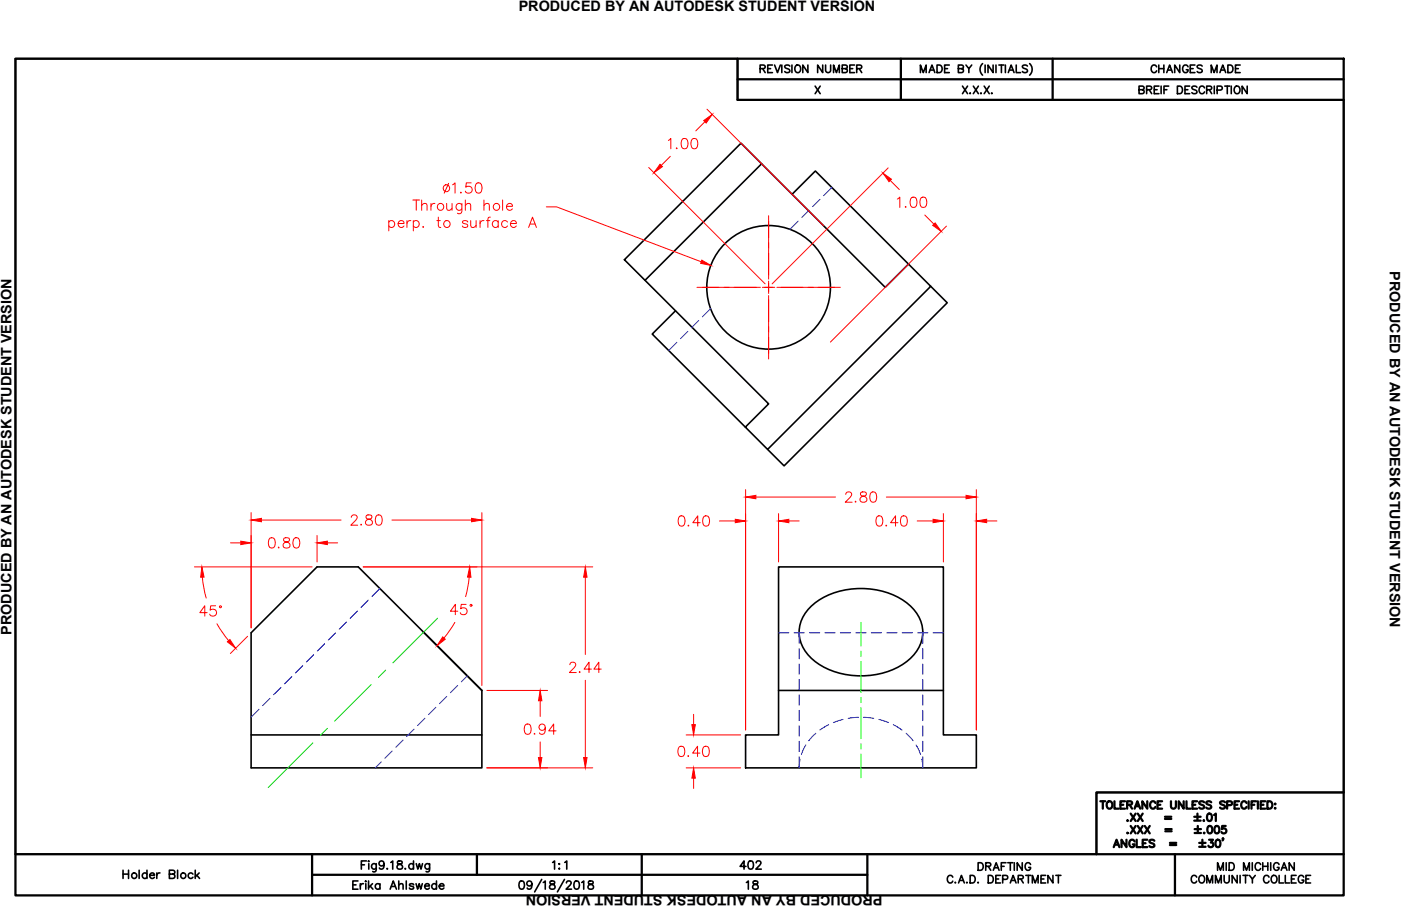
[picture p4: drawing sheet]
<svg xmlns="http://www.w3.org/2000/svg" width="432mm" height="279mm" viewBox="0 0 432 279" stroke-linecap="round" stroke-linejoin="round" font-family="sans-serif">
<!-- layer: OBJECT LINES -->
<g fill="none" stroke="#000" stroke-width=".5">
<path d="M4.8 18.1h222.5v12.7h186.8v213.6h-76.2v19h-333.1zM302.8 19.6a2.4 2.4 0 0 0 0 3.6M317.3 19.6a2.4 2.4 0 0 1 0 3.6M251.2 26.6l1.6 2.3M252.8 26.6l-1.6 2.3M283.7 22.4v-2.3l.9 2.3 .9-2.3v2.3M286.3 22.4l.9-2.3 .9 2.3M286.7 21.6h1.1M288.8 20.1h.8a1.25 1.25 0 0 1 .8 1.1 1.25 1.25 0 0 1-.8 1.2h-.8zM291.1 21.2h.9M292.6 20.1h-1.5v2.3h1.5M295.4 21.2l1.3-.1 .2-.4-.1-.4-1.4-.2v2.3h1a.61 .61 0 0 0 .6-.6 .61 .61 0 0 0-.6-.6"/>
<path d="M296.6 26.6l1.6 2.3M297.7 20.1l.9 1.1 .9-1.1M298.2 26.6l-1.6 2.3M298.6 21.2v1.2M299 28.7l-.1 .1h.2M300 26.6l1.6 2.3M301.6 26.6l-1.6 2.3M302.3 28.7l-.1 .1h.2M303.3 26.6l1.6 2.3M303.6 20.1v2.3M304.9 26.6l-1.6 2.3M305.7 28.7l-.1 .1h.2"/>
<path d="M306.1 20.1v2.3l-1.6-2.3v2.3M307 20.1v2.3M307.9 20.1h1.5M308.6 20.1v2.3M309.9 20.1v2.3M310.8 22.4l.8-2.3 .9 2.3M311.1 21.6h1.1M313.2 20.1v2.3h1.3M316.7 20.4a.88 .88 0 0 0-.9-.4 .88 .88 0 0 0-.7 .6l.2 .3 1.1 .5a.54 .54 0 0 1 0 .9 1.05 1.05 0 0 1-1.3-.2M228.4 44.2l6.3 6.3-35.9 35.9-6.4-6.3zM234.7 50.5l38.1 38.1 7.2-7.2 6.9 6.9-50.3 50.3-6.9-6.9 7.2-7.2-38.1-38.1M244.1 59.9l7.2-7.2 28.7 28.7"/>
<path d="M208.2 95.8l-7.2 7.2 28.7 28.7M286.9 88.3l5 5.1-50.2 50.3-5.1-5.1M240 174.8h50.8v51.8h10.1v10.2h-71.1v-10.2h10.2zM77.4 195.1l20.3-20.3h12.7l38.1 38.1v23.9h-71.1zM249.5 187.4a24 24 0 0 1 24.9-4.3 14.3 14.3 0 0 1 9.9 10.5 12 12 0 0 1-6.8 11.8 24.8 24.8 0 0 1-26.9-1.9 10.5 10.5 0 0 1-1.1-16.1zM240 212.9h50.8M77.4 226.6h71.1M111.4 266.7h.9M112.9 265.5h-1.5v2.5M113.5 265.6h.3zM113.7 266.3v1.7M116 266.3v2a.67 .67 0 0 1-.4 .5 .67 .67 0 0 1-.7 0"/>
<path d="M116 266.7a.81 .81 0 0 0-1.2-.1 .81 .81 0 0 0 0 1.2 .81 .81 0 0 0 1.2-.1M118.4 266.3a.79 .79 0 0 1-1.1 .7 .79 .79 0 0 1-.3-1.2 .79 .79 0 0 1 1.3 .1 1.78 1.78 0 0 1-.6 2.1l-.6-.1-.2-.2M119.3 267.8l-.1 .1h.3M120.4 266l.6-.5v2.5M122.6 265.6a.52 .52 0 0 0 .3 .9 .91 .91 0 0 1 1 .3 .91 .91 0 0 1-.1 1.1l-.8 .1-.5-.2a.94 .94 0 0 1 .1-1 .94 .94 0 0 1 1-.3 .52 .52 0 0 0 .2-.9zM124.9 267.8v.2l.1-.1M127.4 266.7a.81 .81 0 0 0-1.1-.1 .81 .81 0 0 0 0 1.2 .81 .81 0 0 0 1.1-.1M127.4 265.5v2.5M128.3 266.3l.5 1.7 .5-1.7 .5 1.7 .4-1.7M132.4 266.3v2a.67 .67 0 0 1-.4 .5 .67 .67 0 0 1-.7 0M132.4 266.7a.81 .81 0 0 0-1.2-.1 .81 .81 0 0 0 0 1.2 .81 .81 0 0 0 1.2-.1M160.3 271.8a.83 .83 0 0 1 1.2 .4 1.29 1.29 0 0 1-.8 2 1.63 1.63 0 0 1-.4-2.4z"/>
<path d="M163.9 272.5a.79 .79 0 0 1-1.1 .7 .79 .79 0 0 1-.3-1.3 .79 .79 0 0 1 1.3 .1 1.76 1.76 0 0 1-.6 2.2l-.6-.1-.1-.3M167 271.2l-2.2 3.9M167.4 272.2l.7-.5v2.5M169.6 271.8a.52 .52 0 0 0 .3 .8 .91 .91 0 0 1 1 .4 .91 .91 0 0 1-.1 1.1l-.8 .1a.73 .73 0 0 1-.7-.8 .73 .73 0 0 1 .8-.6l.5-.2a.51 .51 0 0 0 .2-.8zM174 271.2l-2.2 3.9M174.6 272.3l.5-.6 .8 .2a.77 .77 0 0 1-.2 1.1l-1.2 1.2h1.6M177.2 271.8a.83 .83 0 0 1 1.2 .4 1.29 1.29 0 0 1-.8 2 1.63 1.63 0 0 1-.4-2.4zM179.3 272.2l.6-.5v2.5M181.5 271.8a.52 .52 0 0 0 .2 .8 .91 .91 0 0 1 1 .4 .91 .91 0 0 1 0 1.1l-.9 .1a.73 .73 0 0 1-.6-.8 .73 .73 0 0 1 .8-.6l.4-.2a.51 .51 0 0 0 .3-.8z"/>
<circle cx="236.9" cy="88.6" r="19.1"/>
</g>
<!-- layer: CENTERLINE -->
<path d="M134.9 190.7l-13.8 13.7M265.4 191.9v7.3M114.4 211.1l-11.2 11.3M118.9 206.7l-2.3 2.2M265.4 200.8v1.6M265.4 204v9.5M265.4 215.1v1.6M265.4 218.3v9.5M96.4 229.1l-13.7 13.8M100.9 224.6l-2.2 2.3M265.4 229.4v1.6M265.4 232.6v7.3" fill="none" stroke="#0f0" stroke-width=".31"/>
<!-- layer: HIDDEN -->
<g fill="none" stroke="#00f" stroke-width=".31">
<path d="M256.4 57.8l-2.5 2.5M246 68.2l-2.5 2.5M249.4 64.8l-2.3 2.3M252.7 61.5l-2.2 2.2M215.4 98.8l-2.3 2.3M219 95.2l-2.5 2.5M208.6 105.6l-2.5 2.5M212 102.2l-2.2 2.2M100 198.5l-2.2 2.3M103.4 195.2l-2.2 2.2M106.8 191.8l-2.3 2.2M110.2 188.4l-2.3 2.3"/>
<path d="M113.5 185.1l-2.2 2.2M117.1 181.5l-2.5 2.4M240 195.1h3.1M244.7 195.1h3.2M246.3 195v3.4M249.5 195.1h3.2M254.2 195.1h3.2M259 195.1h3.2M263.8 195.1h3.1M268.5 195.1h3.2M273.3 195.1h3.2M278.1 195.1h3.1"/>
<path d="M282.8 195.1h3.2M284.4 195v3.4M287.6 195.1h3.2M79.8 218.7l-2.4 2.5M83.2 215.4l-2.2 2.2M86.6 212l-2.3 2.2M89.9 208.6l-2.2 2.3M93.3 205.3l-2.2 2.2M96.7 201.9l-2.3 2.2M134.3 218.1l-2.2 2.3M137.7 214.8l-2.2 2.2M141.1 211.4l-2.3 2.2"/>
<path d="M144 208.4l-1.8 1.9M246.3 200v3.2M246.3 204.8v3.2M246.3 209.5v3.2M246.3 214.3v3.2M246.3 219.1v3.1M284.4 200v3.2M284.4 204.8v3.2M284.4 209.5v3.2M284.4 214.3v3.2M284.4 219.1v3.1M117.5 235l-1.8 1.8"/>
<path d="M120.9 231.6l-2.3 2.2M124.2 228.2l-2.2 2.3M127.6 224.9l-2.3 2.2M131 221.5l-2.3 2.2M246.3 233.4v3.4l.3-2.7M246.3 223.8v3.2M246.3 228.6v3.2M248.4 229.7l-1.4 2.9M251.4 226.1l-2.1 2.3M255.4 223.5l-2.7 1.6M259.9 221.9l-3.1 .9M264.6 221.2l-3.2 .3"/>
<path d="M266.1 221.2l3.2 .3M270.9 221.9l3 .9M275.3 223.5l2.7 1.6M279.3 226.1l2.1 2.3M282.4 229.7l1.3 2.9M284.4 233.4v3.4l-.3-2.7M284.4 223.8v3.2M284.4 228.6v3.2"/>
</g>
<!-- layer: DIMENSIONS -->
<g fill="none" stroke="#f00" stroke-width=".31">
<path d="M217.3 37.5l-2.8 2.9M217.9 33.7l35.9 35.9M138.3 56.5l-1.4 3.1M139.5 57l.7-.6v3.2M142 59.3v.3l.2-.2M145.2 56.4h-1.5l-.1 1.3a1.12 1.12 0 0 1 1.7 0 1.12 1.12 0 0 1-.2 1.7 1.12 1.12 0 0 1-1.7-.5M146.9 56.5a1.03 1.03 0 0 1 1.5 .5 2.58 2.58 0 0 1-.3 2.4 1.02 1.02 0 0 1-1.5-.5 2.62 2.62 0 0 1 .3-2.4zM199.9 51.6l35.9 35.9M206 43.3l.8-.6v3.2M206.6 48.2l-2.8 2.8M208.6 45.6v.3l.1-.2M210.4 42.9a1.04 1.04 0 0 1 1.5 .4 2.58 2.58 0 0 1-.3 2.4 1.02 1.02 0 0 1-1.5-.4 2.66 2.66 0 0 1 .3-2.4z"/>
<path d="M213.4 42.9a1.04 1.04 0 0 1 1.5 .4 2.62 2.62 0 0 1-.3 2.4 1.01 1.01 0 0 1-1.5-.4 2.58 2.58 0 0 1 .3-2.4zM273.7 51.8l-35.7 35.7M274.4 55.6l2.8 2.9M119.8 68.5a1.02 1.02 0 0 1 1.5-.2 1.02 1.02 0 0 1 0 1.5 1.02 1.02 0 0 1-1.5-.1M119.8 68v3.2M122.7 68.9h1.8a.98 .98 0 0 0-1.4-.8 .98 .98 0 0 0-.2 1.6 .96 .96 0 0 0 1.6 0M125.4 68v2.1M126.6 68a1.02 1.02 0 0 0-1.2 .9M127.2 61.7h2.1M127.4 68.5a1.01 1.01 0 0 1 1.5-.2 1.01 1.01 0 0 1 0 1.5 1.01 1.01 0 0 1-1.5-.1M127.4 68v3.2M128.3 61.7v3.2"/>
<path d="M130 63.3l.7-.6 .8 .2 .1 2M130 61.7v3.2M130.4 69.8v.3l.2-.1M132.8 62.7v2.2M134 62.7a1.02 1.02 0 0 0-1.2 .9M134.6 68h1.1M135.1 67v2.5l.2 .5 .6 .1M137.7 62.7l.1 2 .8 .2 .7-.7M139.3 62.7v2.2M142.4 62.7v2.5a.84 .84 0 0 1-.5 .7 .84 .84 0 0 1-.9-.1M142.4 63.2a1.01 1.01 0 0 0-1.5-.2 1.01 1.01 0 0 0 0 1.5 1.01 1.01 0 0 0 1.5-.1M143.4 63.3l.8-.6 .7 .2 .2 2"/>
<path d="M143.4 61.7v3.2M144.2 68.5a.97 .97 0 0 0-1.7 0l.2 .3 1.3 .4 .2 .5a.96 .96 0 0 1-1.7 0M145.1 68l.1 2 .8 .1 .7-.6M146.7 68v2.1M148 68v2.1M149.2 63.3l.7-.6 .8 .2 .1 2M149.2 68a1.01 1.01 0 0 0-1.2 .9M149.2 61.7v3.2M149.9 68h1.1M151.1 67l-.6 .1-.1 .5v2.5M153.5 68.5a1.01 1.01 0 0 0-1.4-.2 1.01 1.01 0 0 0 0 1.5 1.01 1.01 0 0 0 1.4-.1M153.5 68v2.1"/>
<path d="M154.9 61.7v3.2M156.1 63.6h1.8a.98 .98 0 0 0-1.4-.8 .98 .98 0 0 0-.2 1.6 .96 .96 0 0 0 1.6 0M156.4 68.5a1.02 1.02 0 0 0-1.5-.2 1.02 1.02 0 0 0 0 1.5 1.02 1.02 0 0 0 1.5-.1M157.3 68.9h1.8a.98 .98 0 0 0-1.3-.8 .98 .98 0 0 0-.3 1.6 .96 .96 0 0 0 1.6 0M162.9 70.1l1.2-3.1 1.2 3.1M163.4 69.1h1.5M168.4 63.8h3.2l44.5 16.9M236.9 66.5v19.6M276.6 61.4l.7-.6v3.2M279.1 63.7v.3l.2-.2M281 60.9a1.04 1.04 0 0 1 1.5 .5 2.65 2.65 0 0 1-.3 2.4 1.04 1.04 0 0 1-1.6-.4 2.64 2.64 0 0 1 .4-2.5zM284 60.9a1.04 1.04 0 0 1 1.5 .5 2.6 2.6 0 0 1-.3 2.4 1.04 1.04 0 0 1-1.5-.4 2.67 2.67 0 0 1 .3-2.5z"/>
<path d="M285 66.3l2.8 2.8M291.7 69.7l-35.8 35.8M214.8 88.6h19.6M235 88.6h3.8M236.9 86.7v3.8M236.9 91.2v19.5M239.4 88.6h19.6M77.4 158.1v35.5M108.3 159.5l.1-.4 .5-.3 .9 .1a.71 .71 0 0 1 .1 1.1l-1.8 2h2.1M113 158.9a.64 .64 0 0 0 .3 1.1 1.32 1.32 0 0 1 1.5 1.4 1.06 1.06 0 0 1-1.4 .6 1.06 1.06 0 0 1-.6-1.4l1.4-.6a.64 .64 0 0 0 .3-1.1zM116.1 158.9a1.04 1.04 0 0 1 1.5 .5 2.65 2.65 0 0 1-.3 2.4 1.03 1.03 0 0 1-1.5-.4 2.6 2.6 0 0 1 .3-2.5zM148.5 158.1v53.3"/>
<path d="M209.5 159.2a1.03 1.03 0 0 1 1.5 .5 2.6 2.6 0 0 1-.3 2.4 1.04 1.04 0 0 1-1.5-.5 2.64 2.64 0 0 1 .3-2.4zM217 159.2a1.04 1.04 0 0 1 1.5 .5 2.65 2.65 0 0 1-.3 2.4 1.04 1.04 0 0 1-1.5-.5 2.64 2.64 0 0 1 .3-2.4zM229.8 151v74.1M233 153.3h24.5M240 158.4v14.9M260.7 152.5l.1-.5 .5-.3 .9 .1a.72 .72 0 0 1 .1 1.1l-1.8 2h2.1M263.7 154.6v.3l.1-.2M265.4 151.8a.64 .64 0 0 0 .3 1.1 1.17 1.17 0 0 1 1.2 .4 1.17 1.17 0 0 1 .1 1.3 1.12 1.12 0 0 1-1.2 .3 1.12 1.12 0 0 1-.7-1.1 1.86 1.86 0 0 1 1.8-1l.1-.6a1.19 1.19 0 0 0-1.6-.4zM268.5 151.8a1.04 1.04 0 0 1 1.5 .5 2.66 2.66 0 0 1-.3 2.4 1.02 1.02 0 0 1-1.5-.4 2.59 2.59 0 0 1 .3-2.5zM270.4 159.2a1.03 1.03 0 0 1 1.5 .5 2.6 2.6 0 0 1-.3 2.4 1.04 1.04 0 0 1-1.5-.5 2.64 2.64 0 0 1 .3-2.4zM273.2 153.3h24.5M278 159.2a1.04 1.04 0 0 1 1.5 .5 2.65 2.65 0 0 1-.3 2.4 1.04 1.04 0 0 1-1.5-.5 2.64 2.64 0 0 1 .3-2.4z"/>
<path d="M290.8 158.4v14.9M300.9 151v74.1M59.9 174.8h36.3M62.4 178l1.1 6.4M71 167.4h3.2M80.6 160.4h24.5M83.2 166a1.04 1.04 0 0 1 1.5 .4 2.65 2.65 0 0 1-.3 2.5 1.04 1.04 0 0 1-1.5-.5 2.64 2.64 0 0 1 .3-2.4zM85.9 168.7l-.2 .2h.3M87.6 166a.64 .64 0 0 0 .3 1 1.17 1.17 0 0 1 1.2 .4 1.17 1.17 0 0 1 .1 1.3 1.12 1.12 0 0 1-1.2 .3 1.12 1.12 0 0 1-.7-1.1 1.82 1.82 0 0 1 1.8-1l.1-.6a1.19 1.19 0 0 0-1.6-.3zM90.7 166a1.04 1.04 0 0 1 1.5 .4 2.65 2.65 0 0 1-.3 2.5 1.03 1.03 0 0 1-1.5-.5 2.59 2.59 0 0 1 .3-2.4zM97.7 165.1v8.2M100.9 167.4h3.2"/>
<path d="M111.3 161.7l-.2 .1h.3M111.9 174.8h70.8M120.8 160.4h24.5M144.6 178l-1.1 6M180.4 178v23.8M212.2 161.9l-.2 .2h.3M215.8 161.2h-2.3l1.6-2.1v3.2M221.7 160.7h4.9M243.1 160.7h3.2M273.1 161.9l-.1 .2h.3M276.8 161.2h-2.3l1.5-2.1v3.2M282.7 160.7h4.9"/>
<path d="M304.1 160.7h3.2M63.9 188.9h-2.3l1.5-2.1v3.2M66.4 186.8h-1.5l-.1 1.4a1.12 1.12 0 0 1 1.7-.1 1.12 1.12 0 0 1-.2 1.7 1.12 1.12 0 0 1-1.7-.4M66.9 192.4l3.6 5.2M76.3 196.2l-5.3 5.3M140.2 191.9l-3.4 4.9M141.1 188.5h-2.3l1.5-2.1v3.2M143.7 186.4h-1.5l-.2 1.3a1.12 1.12 0 0 1 1.7 0 1.12 1.12 0 0 1-.2 1.7 1.12 1.12 0 0 1-1.7-.4M150 212.9h18.8M166.5 216.1v4.8M175.6 205l.2-.5 .4-.3 1 .2a.73 .73 0 0 1 .1 1l-1.8 2h2.1M178.7 207.1l-.2 .2h.3"/>
<path d="M180.4 209.8v23.8M182.3 206.3h-2.3l1.5-2.1v3.2M185.3 206.3h-2.3l1.6-2.1v3.2M150 236.8h32.7M162 223.4a1.04 1.04 0 0 1 1.5 .5 2.64 2.64 0 0 1-.3 2.4 1.04 1.04 0 0 1-1.5-.5 2.65 2.65 0 0 1 .3-2.4zM164.8 226.2l-.2 .1h.3M166.5 228.8v4.8M168.1 224.3a.99 .99 0 0 1-1.4 .9 .99 .99 0 0 1-.4-1.6 .99 .99 0 0 1 1.6 .1 2.87 2.87 0 0 1-.3 2.6 .93 .93 0 0 1-1.3-.3M171.4 225.4h-2.3l1.5-2.1v3.2M209.4 230.3a1.04 1.04 0 0 1 1.5 .4 2.64 2.64 0 0 1-.3 2.5 1.04 1.04 0 0 1-1.5-.5 2.65 2.65 0 0 1 .3-2.4zM211.5 236.8h16.8M211.5 226.6h16.8"/>
<path d="M212.1 233v.3l.2-.1M213.8 220.3v3.2M213.8 240v3.2M215.7 232.3h-2.2l1.5-2.2v3.2M216.9 230.3a1.04 1.04 0 0 1 1.6 .4 2.67 2.67 0 0 1-.3 2.5 1.04 1.04 0 0 1-1.5-.5 2.6 2.6 0 0 1 .2-2.4z"/>
<circle cx="137.6" cy="58" r="1.05"/>
<circle cx="135.8" cy="63.8" r="1.05"/>
<circle cx="137.7" cy="69.1" r="1.05"/>
<circle cx="153" cy="63.8" r="1.05"/>
<circle cx="67.9" cy="187.1" r=".3"/>
<circle cx="145.2" cy="186.7" r=".3"/>
</g>
<g fill="#f00" stroke="#f00" stroke-width=".31">
<path d="M229.8 153.3l3.2-.5v1z"/>
<path d="M297.7 152.8l3.2 .5-3.2 .5z"/>
<path d="M77.4 160.4l3.2-.5v1z"/>
<path d="M145.3 159.9l3.2 .5-3.2 .5z"/>
<path d="M136.5 196.4l.7 .7-2.5 2z"/>
<path d="M144.8 174.8l.4 3.2h-1.1z"/>
<path d="M62.2 174.8l.7 3.2h-1.1z"/>
<path d="M70.1 197.9l.8-.7 1.7 2.7z"/>
<path d="M166.5 212.9l.5 3.2h-1z"/>
<path d="M166 233.6h1l-.5 3.2z"/>
<path d="M180.4 174.8l.5 3.2h-1z"/>
<path d="M179.9 233.6h1l-.5 3.2z"/>
<path d="M240 160.7l3.1-.6v1.1z"/>
<path d="M226.6 160.1l3.2 .6-3.2 .5z"/>
<path d="M300.9 160.7l3.2-.6v1.1z"/>
<path d="M287.6 160.1l3.2 .6-3.2 .5z"/>
<path d="M203.4 50.7l.8 .7-2.7 1.9z"/>
<path d="M216.9 37.2l2.6-1.9-1.9 2.6z"/>
<path d="M272.1 53.4l2.6 1.9-.7 .7z"/>
<path d="M287.5 69.5l.7-.8 1.9 2.7z"/>
<path d="M216.3 80.2l2.8 1.7-3.2-.7z"/>
<path d="M97.7 167.4l3.2-.5v1z"/>
<path d="M74.2 166.9l3.2 .5-3.2 .5z"/>
<path d="M213.2 223.5h1.1l-.5 3.1z"/>
<path d="M213.8 236.8l.5 3.2h-1.1z"/>
</g>
<!-- layer: BORDER -->
<path d="M4.8 18.1h409.3v258h-409.3zM227.3 18.1v12.7h186.8M277.7 18.1v12.7M324.4 18.1v12.7M227.3 24.4h186.8M4.8 263.4h409.3M96.2 263.4v12.7M96.2 269.8h171.1M147 263.4v6.4M197.8 263.4v12.7M267.3 263.4v12.7M362.1 263.4v12.7" fill="none" stroke="#000" stroke-width=".7"/>
<!-- layer: Title Block -->
<g fill="none" stroke="#000" stroke-width=".7">
<path d="M339.1 247.1h1.6M339.9 247.1v2.3M341.5 247.2a1.07 1.07 0 0 1 1.4 1 1.07 1.07 0 0 1-1.4 1.1l-.4-.8 .1-.9zM343.5 247.1v2.3h1.3M345.3 248.2h.9M346.7 247.1h-1.4v2.3h1.4M347.2 259v2.2l-1.5-2.2v2.2M347.4 248.2l1.3-.1 .2-.4-.1-.4-1.4-.2v2.3M347.5 253v.2l.1-.1M347.5 256.8v.2l.1-.1M348.2 248.2l.7 1.2M348.5 250.9l1.5 2.3"/>
<path d="M348.5 254.7l1.5 2.3M349.7 249.4l.9-2.3 .8 2.3M349.7 259.5a.84 .84 0 0 0-1-.5 .84 .84 0 0 0-.6 .8v.6a.82 .82 0 0 0 .8 .9 .82 .82 0 0 0 .8-.9h-.6M350 248.6h1.1M350 250.9l-1.5 2.3M350 254.7l-1.5 2.3M350.3 259v2.2h1.3M350.7 250.9l1.5 2.3M350.7 254.7l1.5 2.3M352.2 250.9l-1.5 2.3M352.2 254.7l-1.5 2.3M352.8 254.7l1.6 2.3"/>
<path d="M353.6 247.1v2.3l-1.5-2.3v2.3M353.6 259h-1.4v2.2h1.4M354.4 254.7l-1.6 2.3M355.8 259.3a.86 .86 0 0 0-.8-.4 .86 .86 0 0 0-.7 .6l.2 .3 1.1 .5 .2 .6a1 1 0 0 1-1.5 0M356.1 247.6a.84 .84 0 0 0-.9-.5 .84 .84 0 0 0-.7 .9v.5a.84 .84 0 0 0 .6 .9 .84 .84 0 0 0 1-.6M356.8 248.2h.8M358.2 247.1h-1.4v2.3h1.4M359.1 251.9h1.9M359.1 252.5h1.9M359.2 255.7h1.9M359.2 256.3h1.9M360.6 259.9h1.9"/>
<path d="M360.9 247.1v1.6a.77 .77 0 0 0 .8 .7 .77 .77 0 0 0 .7-.7v-1.6M364.8 247.1v2.3l-1.5-2.3v2.3M365.7 247.1v2.3h1.3M367.5 248.2h.9M368.1 251.9h1.9M368.1 253.1h1.9M368.2 255.7h2M368.2 256.9h2M369 247.1h-1.5v2.3h1.5M369.1 250.9v2M369.2 254.7v2M369.6 259.9h2"/>
<path d="M370.6 259v1.9M371 253v.2l.1-.1M371.1 247.4a.86 .86 0 0 0-.8-.3 .86 .86 0 0 0-.7 .5l.2 .4 1.1 .4 .2 .7a1 1 0 0 1-1.5 0M371.1 256.8v.2l.1-.1M372.3 251a.74 .74 0 0 1 1.1 .3l.1 .6a.99 .99 0 0 1-.9 1.3 1.47 1.47 0 0 1-.3-2.2zM372.4 254.8a.75 .75 0 0 1 1.1 .4l.1 .5a.98 .98 0 0 1-.8 1.3 1.46 1.46 0 0 1-.4-2.2zM372.6 259h1.3l-.7 .8a.76 .76 0 0 1 .6 1.3 .76 .76 0 0 1-1.4-.3M373.3 247.4a.86 .86 0 0 0-.8-.3 .86 .86 0 0 0-.7 .5l.2 .4 1.1 .4 .2 .7a1 1 0 0 1-1.5 0M374.2 251.3l.5-.4v2.3M374.6 254.8a.74 .74 0 0 1 1.1 .4l.1 .5a.99 .99 0 0 1-.9 1.3 1.47 1.47 0 0 1-.3-2.2zM374.9 259.1a.75 .75 0 0 1 1.1 .3l.1 .5a.99 .99 0 0 1-.8 1.3 1.48 1.48 0 0 1-.4-2.1zM377 258.6h-.2h.2l-.2 .6"/>
<path d="M377.5 247.4a.86 .86 0 0 0-.8-.3 .86 .86 0 0 0-.7 .5l.2 .4 1.1 .4 .2 .7a1 1 0 0 1-1.5 0M377.8 254.7h-1.1l-.1 1a.81 .81 0 0 1 1.2 0 .81 .81 0 0 1-.2 1.2 .81 .81 0 0 1-1.1-.3M378.2 248.3h1l.5-.4a.58 .58 0 0 0-.5-.8h-1v2.3M380.5 248.2h.9M381.9 247.1h-1.4v2.3h1.4M384.2 247.6a.85 .85 0 0 0-1-.5 .85 .85 0 0 0-.6 .9v.5a.84 .84 0 0 0 .6 .9 .84 .84 0 0 0 1-.6M384.8 247.1v2.3M385.7 248.2h.9M387.1 247.1h-1.4v2.3M387.7 247.1v2.3M388.5 248.2h.9M390 247.1h-1.5v2.3h1.5"/>
<path d="M390.6 247.1h.8a1.22 1.22 0 0 1 .8 1.1 1.22 1.22 0 0 1-.8 1.2h-.8zM392.9 248h.2zM392.9 249.3h.2zM414.1 244.4h-76.2v19M343.3 261.2l.8-2.2 .9 2.2M343.6 260.5h1.1M352.2 260.1h.9M360.6 260.6h1.9M369.6 261.1h2"/>
</g>
<g font-size="5.7">
<text x="233.5" y="23.6">REVISION NUMBER</text>
<text x="353.8" y="23.6">CHANGES MADE</text>
<text x="169.3" y="269.2">1:1</text>
<text x="227.2" y="269.2">402</text>
<text x="37" y="272">Holder Block</text>
<text x="107.9" y="275.5">Erika Ahlswede</text>
<text x="229.3" y="275.5">18</text>
</g>
<g font-size="5.3">
<text x="350.3" y="30">BREIF DESCRIPTION</text>
<text x="300.6" y="269.5">DRAFTING</text>
<text x="374.3" y="269.5">MID MICHIGAN</text>
<text x="291" y="273.4">C.A.D. DEPARTMENT</text>
<text x="366.2" y="273.4">COMMUNITY COLLEGE</text>
</g>
<g font-size="4.4">
<text x="159.9" y="3.5">PRODUCED BY AN AUTODESK STUDENT VERSION</text>
<text x="428.3" y="83.7" transform="rotate(90 428.3 83.7)">PRODUCED BY AN AUTODESK STUDENT VERSION</text>
<text x="3.5" y="195.8" transform="rotate(-90 3.5 195.8)">PRODUCED BY AN AUTODESK STUDENT VERSION</text>
<text x="272" y="275.9" transform="rotate(180 272 275.9)">PRODUCED BY AN AUTODESK STUDENT VERSION</text>
</g>
</svg>
